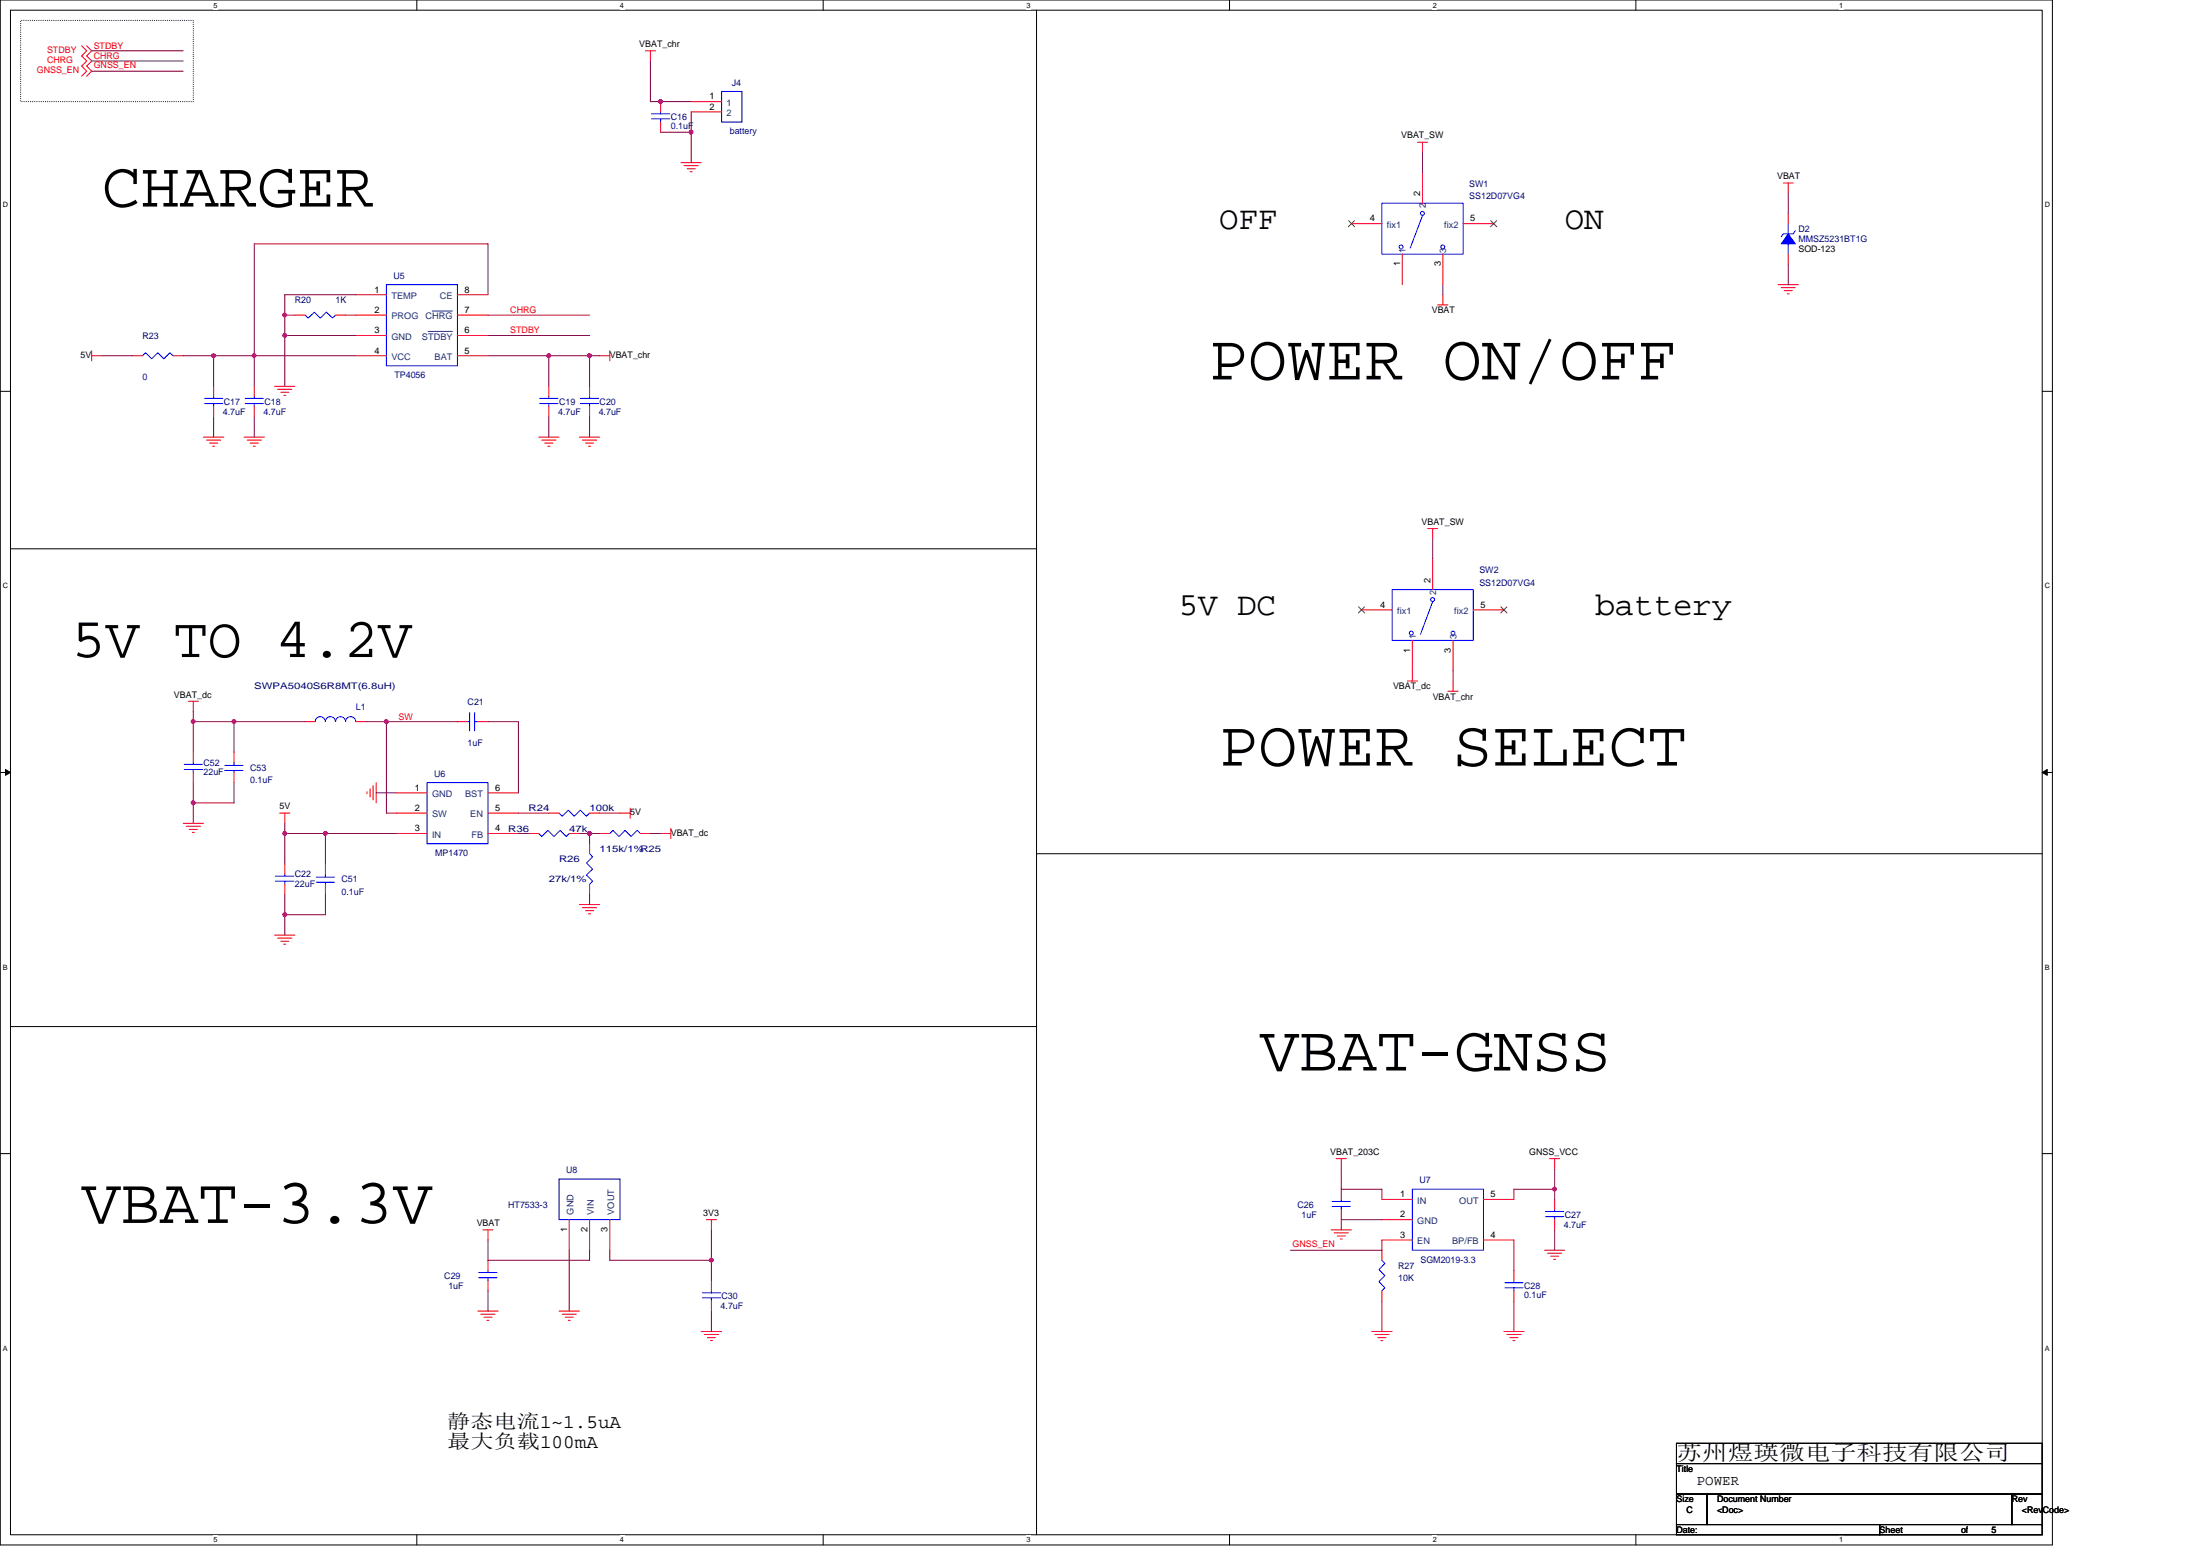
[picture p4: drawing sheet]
<svg xmlns="http://www.w3.org/2000/svg" width="297mm" height="210mm" viewBox="0 0 297 210" stroke-linecap="round" stroke-linejoin="round" font-family="sans-serif">
<path d="M0 0h277.1v208.5h-277.1zM1.4 1.4h274.3v205.7h-274.3z" fill="none" stroke="#000" stroke-width=".14"/>
<g fill="#fff">
<path d="M28.8 .1h.6v1.1h-.6z"/>
<path d="M28.8 207.3h.6v1.1h-.6z"/>
</g>
<path d="M56.3 0v1.4M56.3 207.1v1.4" fill="none" stroke="#000" stroke-width=".14"/>
<g fill="#fff">
<path d="M83.7 .1h.6v1.1h-.6z"/>
<path d="M83.7 207.3h.6v1.1h-.6z"/>
</g>
<path d="M111.1 0v1.4M111.1 207.1v1.4" fill="none" stroke="#000" stroke-width=".14"/>
<g fill="#fff">
<path d="M138.6 .1h.5v1.1h-.5z"/>
<path d="M138.6 207.3h.5v1.1h-.5z"/>
</g>
<path d="M166 0v1.4M166 207.1v1.4" fill="none" stroke="#000" stroke-width=".14"/>
<g fill="#fff">
<path d="M193.4 .1h.6v1.1h-.6z"/>
<path d="M193.4 207.3h.6v1.1h-.6z"/>
</g>
<path d="M220.9 0v1.4M220.9 207.1v1.4" fill="none" stroke="#000" stroke-width=".14"/>
<g fill="#fff">
<path d="M248.3 .1h.6v1.1h-.6z"/>
<path d="M248.3 207.3h.6v1.1h-.6z"/>
<path d="M.4 27.1h.7v1.1h-.7z"/>
<path d="M276.1 27.1h.7v1.1h-.7z"/>
<path d="M.4 78.5h.7v1.1h-.7z"/>
<path d="M276.1 78.5h.7v1.1h-.7z"/>
</g>
<path d="M0 52.8h1.4M275.7 52.8h1.4" fill="none" stroke="#000" stroke-width=".14"/>
<g fill="#fff">
<path d="M.4 130h.7v1.1h-.7z"/>
<path d="M276.1 130h.7v1.1h-.7z"/>
</g>
<path d="M0 104.2h1.4M275.7 104.2h1.4" fill="none" stroke="#000" stroke-width=".14"/>
<path d="M.7 103.8l.7 .4-.7 .4zM275.7 104.2l.7-.4v.8z" fill="#000" stroke="#000" stroke-width=".14"/>
<g fill="#fff">
<path d="M.4 181.4h.7v1.1h-.7z"/>
<path d="M276.1 181.4h.7v1.1h-.7z"/>
</g>
<g fill="none" stroke="#000" stroke-width=".14">
<path d="M140 1.4v205.7M1.4 74.1h138.6M140 115.2h135.7M1.4 138.5h138.6M0 155.7h1.4M275.7 155.7h1.4M226.4 194.8h49.3v2.7h-49.3zM226.4 197.5h49.3v4.1h-49.3zM226.4 201.6h4.1v4.1h-4.1zM226.4 205.7h27.4v1.4h-27.4zM230.5 201.6h41.1v4.1h-41.1zM253.8 205.7h21.9v1.4h-21.9z"/>
<path d="M271.6 201.6h4.1v4.1h-4.1z"/>
</g>
<path d="M2.8 2.8h23.3v10.9h-23.3z" fill="none" stroke="#000" stroke-width=".14" stroke-dasharray="0 .3"/>
<g fill="none" stroke="#f00" stroke-width=".14">
<path d="M11 6.2l.7 .7-.7 .7 .7 .6-.7 .7 .7 .7-.7 .7M11.7 6.2l.7 .7-.7 .7 .7 .6-.7 .7 .7 .7-.7 .7M87.1 6.9h1.4M87.8 6.9v1.3M89.2 13.7v1.4M89.2 16.5v1.3M93.3 13.7h4.1M93.3 15.1h4.1M191.4 19.2h1.4M192.1 19.2v1.4M48 39.8h4.2M61.8 39.8h4.1"/>
<path d="M91.9 21.9h2.8M92.3 22.4h2M92.8 22.8h1.1M93.2 23.2h.2M182.5 30.2h4.1M189.3 34.3v4.1M192.1 23.3v4.1M194.8 39.8v1.3M194.8 34.3v4.1M197.5 30.2h4.2M240.1 38.4h2.7M240.5 38.8h1.9"/>
<path d="M240.8 24.7h1.3M240.9 39.2h1.1M241.3 39.6h.3M241.4 24.7v1.4M241.4 34.3v1.4M241.4 28.8v1.4M12.4 48h1.4M12.4 47.3v1.4M17.9 48h1.3M23.4 48h1.3M27.5 59h2.7M27.9 59.4h1.9"/>
<path d="M28.3 59.8h1.1M28.8 52.1v1.4M28.8 54.9v1.3M33 59h2.7M33.4 59.4h1.9M33.8 59.8h1.1M34.3 52.1v1.4M34.3 54.9v1.3M37.1 52.1h2.7M37.5 52.5h1.9M37.9 52.9h1.1M38.3 53.4h.3"/>
<path d="M39.8 42.5h1.4M45.3 42.5h1.4M48 42.5h4.2M48 45.3h4.2M48 48h4.2M61.8 48h4.1M61.8 45.3h4.1M61.8 42.5h4.1M72.7 59h2.8M73.1 59.4h2M73.6 59.8h1.1M74.1 52.1v1.4"/>
<path d="M74.1 54.9v1.3M78.2 59h2.8M78.6 59.4h2M79.1 59.8h1.1M79.6 52.1v1.4M79.6 54.9v1.3M81 48h1.3M82.3 47.3v1.4M194.1 41.1h1.4M28.7 60.2h.3M34.2 60.2h.3M74 60.2h.2"/>
<path d="M79.5 60.2h.2M192.8 71.3h1.3M193.4 75.4v4.2M193.4 71.3v1.4M25.4 94.6h1.4M26.1 94.6v1.4M41.2 97.4h1.4M48 97.4h1.4M61.8 97.4h1.3M64.5 97.4h1.4M183.8 82.3h4.2M190 91.9h1.4"/>
<path d="M190.7 86.4v5.5M195.5 93.3h1.4M196.2 91.9v1.4M196.2 86.4v4.1M198.9 82.3h4.1M24.7 111.1h2.8M25.1 111.5h2M25.5 111.9h1.1M26 112.3h.2M26.1 101.5v1.4M26.1 104.2v1.4M31.6 104.2v1.4"/>
<path d="M31.6 101.5v1.4M37.8 109.7h1.3M38.5 109.7v1.4M38.5 116.6v1.4M38.5 119.3v1.4M43.9 119.3v1.4M43.9 116.6v1.4M49.5 106.8v.3M50 106.4v1.1M50.4 106v2M50.8 105.6v2.8M53.5 107h4.2"/>
<path d="M53.5 109.7h4.2M53.5 112.5h4.2M65.9 112.5h4.1M65.9 109.7h4.1M65.9 107h4.1M71.4 112.5h1.3M74.1 109.7h1.4M76.9 112.5h1.3M79.6 109.7h1.4M79.6 113.9v1.3M79.6 119.3v1.4M81 112.5h1.3"/>
<path d="M83.7 109.7h1.4M85.1 109.1v1.3M86.5 112.5h1.3M89.2 112.5h1.4M90.6 111.8v1.4M37.1 126.2h2.7M37.5 126.6h1.9M37.9 127h1.1M38.3 127.4h.3M78.2 122.1h2.8M78.6 122.5h2M79.1 122.9h1.1"/>
<path d="M79.5 123.3h.2M180.4 156.4h1.4M181.1 156.4v1.3M209.2 156.4h1.4M209.9 156.4v1.3M64.5 176.9h2.7M64.9 177.4h1.9M65.2 166h1.4M65.3 177.8h1.1M65.7 178.2h.3M65.9 166v1.3M65.9 170.1v1.3"/>
<path d="M65.9 172.8v1.4M75.5 176.9h2.7M75.9 177.4h1.9M76.3 177.8h1.1M76.7 178.2h.3M76.9 164.6v4.1M79.6 164.6v4.1M82.3 164.6v4.1M94.7 179.7h2.7M95.4 164.6h1.3M96.1 164.6v1.4M96.1 172.8v1.4"/>
<path d="M96.1 175.6v1.3M179.7 166h2.8M180.1 166.4h2M180.5 166.8h1.1M181 167.2h.2M181.1 160.5v1.4M181.1 163.2v1.4M185.2 179.7h2.8M186.6 174.2v1.4M186.6 168.7v1.4M186.6 161.9h4.1M186.6 164.6h4.1"/>
<path d="M186.6 167.3h4.1M200.3 167.3h4.1M200.3 161.9h4.1M203 179.7h2.8M204.4 171.4v1.4M204.4 174.2v1.4M208.5 168.7h2.8M208.9 169.1h2M209.4 169.5h1.1M209.8 169.9h.2M209.9 161.9v1.3M209.9 164.6v1.4"/>
<path d="M95.1 180.1h1.9M95.5 180.5h1.1M95.9 180.9h.3M185.6 180.1h1.9M186 180.5h1.1M186.5 180.9h.2M203.5 180.1h1.9M203.9 180.5h1.1M204.3 180.9h.3"/>
</g>
<g fill="none" stroke="#00f" stroke-width=".14">
<path d="M88 16h2.4M88 15.4h2.4M89.2 15.1v.3M89.2 16v.5M97.4 12.3h2.8v4.2h-2.8zM52.2 38.4h9.6v11h-9.6zM186.6 27.4h10.9v6.9h-10.9zM192.1 29.1l-1.7 4.4M241.4 32.9v1.4M241.4 30.2v1.4M242.4 31.1l-.3 .5h-1.3l-.3 .4M19.2 48l.5-.4 .8 .8 .8-.8 .8 .8 .8-.8 .5 .4"/>
<path d="M27.6 54.5h2.5M27.6 53.8h2.5M28.8 53.5v.3M28.8 54.5v.4M33.1 54.5h2.5M33.1 53.8h2.5M34.3 53.5v.3M34.3 54.5v.4M41.2 42.5l.4 .4 .8-.8 .8 .8 .9-.8 .8 .8 .4-.4M72.9 54.5h2.5M72.9 53.8h2.5M74.1 53.5v.3"/>
<path d="M74.1 54.5v.4M78.4 54.5h2.4M78.4 53.8h2.4M79.6 53.5v.3M79.6 54.5v.4M188 79.6h10.9v6.8h-10.9zM43.9 97.4a.68 .68 0 0 0-.7-.7 .68 .68 0 0 0-.6 .7M46.6 97.4a.68 .68 0 0 0-.6-.7 .68 .68 0 0 0-.7 .7 .68 .68 0 0 0-.7-.7 .68 .68 0 0 0-.7 .7M48 97.4a.68 .68 0 0 0-.7-.7 .68 .68 0 0 0-.6 .7M63.1 97.4h.3M63.4 96.2v2.4M64.1 97.4h.4"/>
<path d="M64.1 96.2v2.4M193.4 81.2l-1.6 4.4M24.9 103.8h2.4M24.9 103.1h2.4M26.1 102.9v.2M26.1 103.8v.4M30.3 103.3h2.5M30.3 104h2.5M31.6 104v.2M31.6 102.9v.4M37.2 118.9h2.5M37.2 118.2h2.5"/>
<path d="M38.5 118v.2M38.5 118.9v.4M42.7 118.4h2.5M42.7 119.1h2.5M43.9 119.1v.2M43.9 118v.4M57.7 105.6h8.2v8.3h-8.2zM72.7 112.5l.4 .4 .9-.8 .8 .8 .8-.8 .9 .8 .4-.4M75.5 109.7l.4 .5 .8-.9 .8 .9 .9-.9 .8 .9 .4-.5M79.6 115.2l.4 .4-.8 .9 .8 .8-.8 .8 .8 .8-.4 .4M82.3 112.5l.5-.4 .8 .8 .8-.8 .8 .8 .8-.8 .5 .4M75.5 159.1h8.2v5.5h-8.2z"/>
<path d="M64.6 172.4h2.5M64.6 171.7h2.5M65.9 171.4v.3M65.9 172.4v.4M94.8 175.2h2.5M94.8 174.5h2.5M96.1 174.2v.3M96.1 175.2v.4M179.8 162.8h2.5M179.8 162.1h2.5M181.1 161.9v.2M181.1 162.8v.4"/>
<path d="M186.6 170.1l.4 .4-.8 .8 .8 .8-.8 .9 .8 .8-.4 .4M190.7 160.5h9.6v8.2h-9.6zM203.2 173.8h2.5M203.2 173.1h2.5M204.4 172.8v.3M204.4 173.8v.4M208.7 164.2h2.4M208.7 163.5h2.4M209.9 163.2v.3M209.9 164.2v.4"/>
<circle cx="189.2" cy="33.3" r=".27"/>
<circle cx="192" cy="28.8" r=".27"/>
<circle cx="194.8" cy="33.3" r=".27"/>
<circle cx="190.5" cy="85.4" r=".27"/>
<circle cx="193.4" cy="80.9" r=".27"/>
<circle cx="196.2" cy="85.4" r=".27"/>
</g>
<path d="M57.8 44.7h3.3M58.4 42h2.7" fill="none" stroke="#004080" stroke-width=".14"/>
<path d="M241.4 31.6l1 1.3h-1.9z" fill-rule="evenodd" fill="#00f" stroke="#00f" stroke-width=".14"/>
<path d="M182.1 29.8l.8 .8M182.9 29.8l-.8 .8M201.3 29.8l.8 .8M202.1 29.8l-.9 .8M183.4 81.9l.9 .8M184.2 81.9l-.8 .8M202.6 81.9l.9 .8M203.5 81.9l-.9 .8" fill="none" stroke="#804000" stroke-width=".14"/>
<g fill="none" stroke="#800040" stroke-width=".14">
<path d="M12.4 8.2h12.3M12.4 6.9h12.3M12.4 9.6h12.3M87.8 8.2v5.5h5.5M89.2 17.8h4.1M93.3 15.1v2.7M93.3 17.8v4.1M48 39.8h-9.5v2.7M65.9 39.8v-6.9h-31.6v15.1M192.1 20.6v2.7M194.8 38.4v1.4M241.4 26.1v2.7"/>
<path d="M241.4 35.7v2.7M13.8 48h4.1M24.7 48h4.1M28.8 56.2v2.8M28.8 48v4.1M28.8 48h5.5M34.3 48h13.7M34.3 56.2v2.8M34.3 48v4.1M38.5 45.3v6.8M38.5 45.3h9.5M38.5 42.5h1.3"/>
<path d="M38.5 42.5v2.8M46.7 42.5h1.3M65.9 45.3h13.7M65.9 48h8.2M65.9 42.5h13.7M74.1 56.2v2.8M74.1 48v4.1M74.1 48h5.5M79.6 48h1.4M79.6 56.2v2.8M79.6 48v4.1M193.4 72.7v2.7"/>
<path d="M26.1 97.4h5.5M26.1 96v1.4M26.1 97.4v4.1M31.6 97.4v4.1M31.6 97.4h9.6M49.4 97.4h2.8M52.2 97.4h9.6M52.2 97.4v12.3h1.3M65.9 97.4h4.1v9.6M196.2 90.5v1.4M26.1 105.6v2.8M26.1 108.4v2.7"/>
<path d="M31.6 105.6v2.8h-5.5M38.5 111.1v1.4M38.5 112.5v4.1M38.5 112.5h5.4M43.9 112.5v4.1M43.9 112.5h9.6M50.8 107h2.7M70 109.7h4.1M70 112.5h1.4M78.2 112.5h1.4M79.6 112.5h1.4M79.6 112.5v1.4"/>
<path d="M81 109.7h2.7M87.8 112.5h1.4M38.5 120.7v2.7M38.5 123.4v2.8M43.9 120.7v2.7h-5.4M79.6 120.7v1.4M181.1 157.7v2.8h5.5v1.4M209.9 157.7v2.8M65.9 174.2v2.7M65.9 167.3v2.8h13.7v-1.4M76.9 168.7v8.2M82.3 168.7v1.4h13.8"/>
<path d="M96.1 166v4.1M96.1 176.9v2.8M96.1 170.1v2.7M186.6 164.6h-5.5v1.4M186.6 175.6v4.1M186.6 167.3v1.4h-12.4M204.4 175.6v4.1M204.4 167.3v4.1M209.9 166v2.7M209.9 160.5v1.4M209.9 160.5h-5.5v1.4"/>
</g>
<g fill="#f0f" stroke="#f0f" stroke-width=".14">
<circle cx="38.4" cy="42.5" r=".27"/>
<circle cx="38.4" cy="45.3" r=".27"/>
<circle cx="74.1" cy="48" r=".27"/>
<circle cx="34.3" cy="48" r=".27"/>
<circle cx="89.2" cy="13.7" r=".27"/>
<circle cx="28.8" cy="48" r=".27"/>
<circle cx="79.6" cy="48" r=".27"/>
<circle cx="93.3" cy="17.8" r=".27"/>
<circle cx="209.9" cy="160.5" r=".27"/>
<circle cx="96" cy="170.1" r=".27"/>
<circle cx="38.4" cy="112.5" r=".27"/>
<circle cx="43.9" cy="112.5" r=".27"/>
<circle cx="38.4" cy="123.4" r=".27"/>
<circle cx="52.2" cy="97.4" r=".27"/>
<circle cx="26.1" cy="97.4" r=".27"/>
<circle cx="31.6" cy="97.4" r=".27"/>
<circle cx="26.1" cy="108.3" r=".27"/>
<circle cx="79.6" cy="112.5" r=".27"/>
</g>
<g font-size="8.8">
<text x="13.8" y="27.9">CHARGER</text>
<text x="163.3" y="51.2">POWER ON/OFF</text>
<text x="164.6" y="103.3">POWER SELECT</text>
<text x="170.1" y="144.5">VBAT-GNSS</text>
<text x="11" y="165">VBAT-3.3V</text>
</g>
<text font-size="7.7" x="9.6" y="88.7">5V TO 4.2V</text>
<g font-size="4.4">
<text x="164.6" y="30.9">OFF</text>
<text x="211.3" y="30.9">ON</text>
<text x="159.1" y="83.1">5V DC</text>
<text x="215.4" y="83.1">battery</text>
</g>
<text font-size="2.9" x="226.4" y="197.1">苏州煜瑛微电子科技有限公司</text>
<g font-size="2.6">
<text x="60.4" y="192.7">静态电流1~1.5uA</text>
<text x="60.4" y="195.3">最大负载100mA</text>
</g>
<text font-size="1.9" x="229.1" y="200.4">POWER</text>
<g font-size="1.2" fill="#f00">
<text x="5" y="9.9">GNSS_EN</text>
<text x="6.3" y="7.2">STDBY</text>
<text x="6.3" y="8.5">CHRG</text>
<text x="12.7" y="8">CHRG</text>
<text x="12.7" y="6.6">STDBY</text>
<text x="12.7" y="9.2">GNSS_EN</text>
<text x="68.9" y="45">STDBY</text>
<text x="68.9" y="42.2">CHRG</text>
<text x="53.8" y="97.1">SW</text>
<text x="174.5" y="168.3">GNSS_EN</text>
</g>
<g font-size="1.2">
<text x="86.3" y="6.3">VBAT_chr</text>
<text x="95.8" y="13.4">1</text>
<text x="95.8" y="14.8">2</text>
<text x="189.2" y="18.7">VBAT_SW</text>
<text x="185" y="29.9">4</text>
<text x="191.8" y="26.5" transform="rotate(-90 191.8 26.5)">2</text>
<text x="198.5" y="29.9">5</text>
<text x="239.9" y="24.2">VBAT</text>
<text x="189" y="35.9" transform="rotate(-90 189 35.9)">1</text>
<text x="194.5" y="35.9" transform="rotate(-90 194.5 35.9)">3</text>
<text x="242.8" y="34">SOD-123</text>
<text x="50.5" y="39.5">1</text>
<text x="62.7" y="39.5">8</text>
<text x="50.5" y="42.2">2</text>
<text x="50.5" y="45">3</text>
<text x="50.5" y="47.7">4</text>
<text x="62.7" y="45">6</text>
<text x="62.7" y="42.2">7</text>
<text x="62.7" y="47.7">5</text>
<text x="193.3" y="42.3">VBAT</text>
<text x="10.9" y="48.3">5V</text>
<text x="82.3" y="48.3">VBAT_chr</text>
<text x="191.9" y="70.8">VBAT_SW</text>
<text x="186.3" y="82">4</text>
<text x="193.1" y="78.6" transform="rotate(-90 193.1 78.6)">2</text>
<text x="199.9" y="82">5</text>
<text x="190.4" y="88.1" transform="rotate(-90 190.4 88.1)">1</text>
<text x="195.9" y="88.1" transform="rotate(-90 195.9 88.1)">3</text>
<text x="23.5" y="94.1">VBAT_dc</text>
<text x="188.1" y="93">VBAT_dc</text>
<text x="193.4" y="94.4">VBAT_chr</text>
<text x="56" y="106.7">1</text>
<text x="66.8" y="106.7">6</text>
<text x="37.8" y="109.2">5V</text>
<text x="56" y="109.4">2</text>
<text x="56" y="112.2">3</text>
<text x="66.8" y="109.4">5</text>
<text x="66.8" y="112.2">4</text>
<text x="85.1" y="110">5V</text>
<text x="90.6" y="112.8">VBAT_dc</text>
<text x="179.6" y="155.9">VBAT_203C</text>
<text x="206.5" y="155.9">GNSS_VCC</text>
<text x="189.1" y="161.6">1</text>
<text x="201.2" y="161.6">5</text>
<text x="64.4" y="165.4">VBAT</text>
<text x="76.6" y="166.2" transform="rotate(-90 76.6 166.2)">1</text>
<text x="79.3" y="166.2" transform="rotate(-90 79.3 166.2)">2</text>
<text x="82" y="166.2" transform="rotate(-90 82 166.2)">3</text>
<text x="95" y="164.1">3V3</text>
<text x="189.1" y="164.3">2</text>
<text x="189.1" y="167">3</text>
<text x="201.2" y="167">4</text>
<text x="226.4" y="198.6">Title</text>
<text x="226.4" y="202.8">Size</text>
<text x="231.8" y="202.8">Document Number</text>
<text x="271.6" y="202.8">Rev</text>
<text x="226.4" y="206.9">Date:</text>
<text x="227.7" y="204.1">C</text>
<text x="231.8" y="204.1">&lt;Doc&gt;</text>
<text x="253.8" y="206.9">Sheet</text>
<text x="264.8" y="206.9">of</text>
<text x="268.9" y="206.9">5</text>
<text x="273" y="204.1">&lt;RevCode&gt;</text>
</g>
<g font-size="1.2" fill="#000080">
<text x="98.8" y="11.6">J4</text>
<text x="90.6" y="16.2">C16</text>
<text x="90.6" y="17.4">0.1uF</text>
<text x="98.5" y="18.1">battery</text>
<text x="198.4" y="25.3">SW1</text>
<text x="198.4" y="26.9">SS12D07VG4</text>
<text x="242.8" y="31.3">D2</text>
<text x="242.8" y="32.7">MMSZ5231BT1G</text>
<text x="39.8" y="40.9">R20</text>
<text x="45.3" y="40.9">1K</text>
<text x="53.1" y="37.6">U5</text>
<text x="19.2" y="45.7">R23</text>
<text x="19.2" y="51.3">0</text>
<text x="53.3" y="51.1">TP4056</text>
<text x="30.1" y="56">4.7uF</text>
<text x="30.2" y="54.6">C17</text>
<text x="35.6" y="56">4.7uF</text>
<text x="35.7" y="54.6">C18</text>
<text x="75.4" y="56">4.7uF</text>
<text x="75.5" y="54.6">C19</text>
<text x="80.8" y="56">4.7uF</text>
<text x="81" y="54.6">C20</text>
<text x="199.7" y="77.4">SW2</text>
<text x="199.7" y="79">SS12D07VG4</text>
<text x="34.3" y="93">SWPA5040S6R8MT(6.8uH)</text>
<text x="48" y="95.8">L1</text>
<text x="63.1" y="95.1">C21</text>
<text x="63.1" y="100.7">1uF</text>
<text x="27.5" y="103.3">C52</text>
<text x="27.5" y="104.5">22uF</text>
<text x="33.8" y="104">C53</text>
<text x="33.8" y="105.6">0.1uF</text>
<text x="58.6" y="104.8">U6</text>
<text x="68.6" y="112.2">R36</text>
<text x="71.4" y="109.5">R24</text>
<text x="76.9" y="112.2">47k</text>
<text x="79.6" y="109.5">100k</text>
<text x="39.8" y="118.4">C22</text>
<text x="39.8" y="119.6">22uF</text>
<text x="46.1" y="119.1">C51</text>
<text x="58.8" y="115.5">MP1470</text>
<text x="74.1" y="119.1">27k/1%</text>
<text x="75.5" y="116.3">R26</text>
<text x="81" y="115">115k/1%R25</text>
<text x="46.1" y="120.7">0.1uF</text>
<text x="76.5" y="158.3">U8</text>
<text x="191.7" y="159.7">U7</text>
<text x="68.6" y="163">HT7533-3</text>
<text x="175.2" y="163">C26</text>
<text x="175.7" y="164.3">1uF</text>
<text x="211.1" y="165.7">4.7uF</text>
<text x="211.3" y="164.3">C27</text>
<text x="60" y="172.6">C29</text>
<text x="60.5" y="173.9">1uF</text>
<text x="188.8" y="171.2">R27</text>
<text x="188.8" y="172.8">10K</text>
<text x="191.8" y="170.4">SGM2019-3.3</text>
<text x="205.8" y="173.9">C28</text>
<text x="97.3" y="176.7">4.7uF</text>
<text x="97.4" y="175.3">C30</text>
<text x="205.8" y="175.2">0.1uF</text>
</g>
<g font-size="1.2" fill="#004080">
<text x="98.1" y="14.3">1</text>
<text x="98.1" y="15.7">2</text>
<text x="192.5" y="28.1" transform="rotate(-90 192.5 28.1)">2</text>
<text x="187.3" y="30.8">fix1</text>
<text x="189.8" y="34.2" transform="rotate(-90 189.8 34.2)">1</text>
<text x="195" y="30.8">fix2</text>
<text x="195.3" y="34.2" transform="rotate(-90 195.3 34.2)">3</text>
<text x="52.8" y="40.3">TEMP</text>
<text x="59.4" y="40.3">CE</text>
<text x="52.8" y="43.1">PROG</text>
<text x="52.8" y="45.8">GND</text>
<text x="57" y="45.8">STDBY</text>
<text x="57.5" y="43.1">CHRG</text>
<text x="52.8" y="48.6">VCC</text>
<text x="58.7" y="48.6">BAT</text>
<text x="188.6" y="82.9">fix1</text>
<text x="193.9" y="80.2" transform="rotate(-90 193.9 80.2)">2</text>
<text x="196.4" y="82.9">fix2</text>
<text x="191.2" y="86.3" transform="rotate(-90 191.2 86.3)">1</text>
<text x="196.6" y="86.3" transform="rotate(-90 196.6 86.3)">3</text>
<text x="58.3" y="107.6">GND</text>
<text x="62.8" y="107.6">BST</text>
<text x="58.3" y="110.3">SW</text>
<text x="58.3" y="113.1">IN</text>
<text x="63.5" y="110.3">EN</text>
<text x="63.6" y="113.1">FB</text>
<text x="77.4" y="163.9" transform="rotate(-90 77.4 163.9)">GND</text>
<text x="80.2" y="163.9" transform="rotate(-90 80.2 163.9)">VIN</text>
<text x="82.9" y="163.9" transform="rotate(-90 82.9 163.9)">VOUT</text>
<text x="191.4" y="162.4">IN</text>
<text x="191.4" y="165.2">GND</text>
<text x="191.4" y="167.9">EN</text>
<text x="196.1" y="167.9">BP/FB</text>
<text x="197" y="162.4">OUT</text>
</g>
<g font-size="1">
<text x="28.8" y="1">5</text>
<text x="83.7" y="1">4</text>
<text x="138.6" y="1">3</text>
<text x="193.4" y="1">2</text>
<text x="248.3" y="1">1</text>
<text x=".4" y="28">D</text>
<text x="276.1" y="28">D</text>
<text x=".4" y="79.4">C</text>
<text x="276.1" y="79.4">C</text>
<text x=".4" y="130.9">B</text>
<text x="276.1" y="130.9">B</text>
<text x=".4" y="182.3">A</text>
<text x="276.1" y="182.3">A</text>
<text x="28.8" y="208.2">5</text>
<text x="83.7" y="208.2">4</text>
<text x="138.6" y="208.2">3</text>
<text x="193.4" y="208.2">2</text>
<text x="248.3" y="208.2">1</text>
</g>
</svg>
